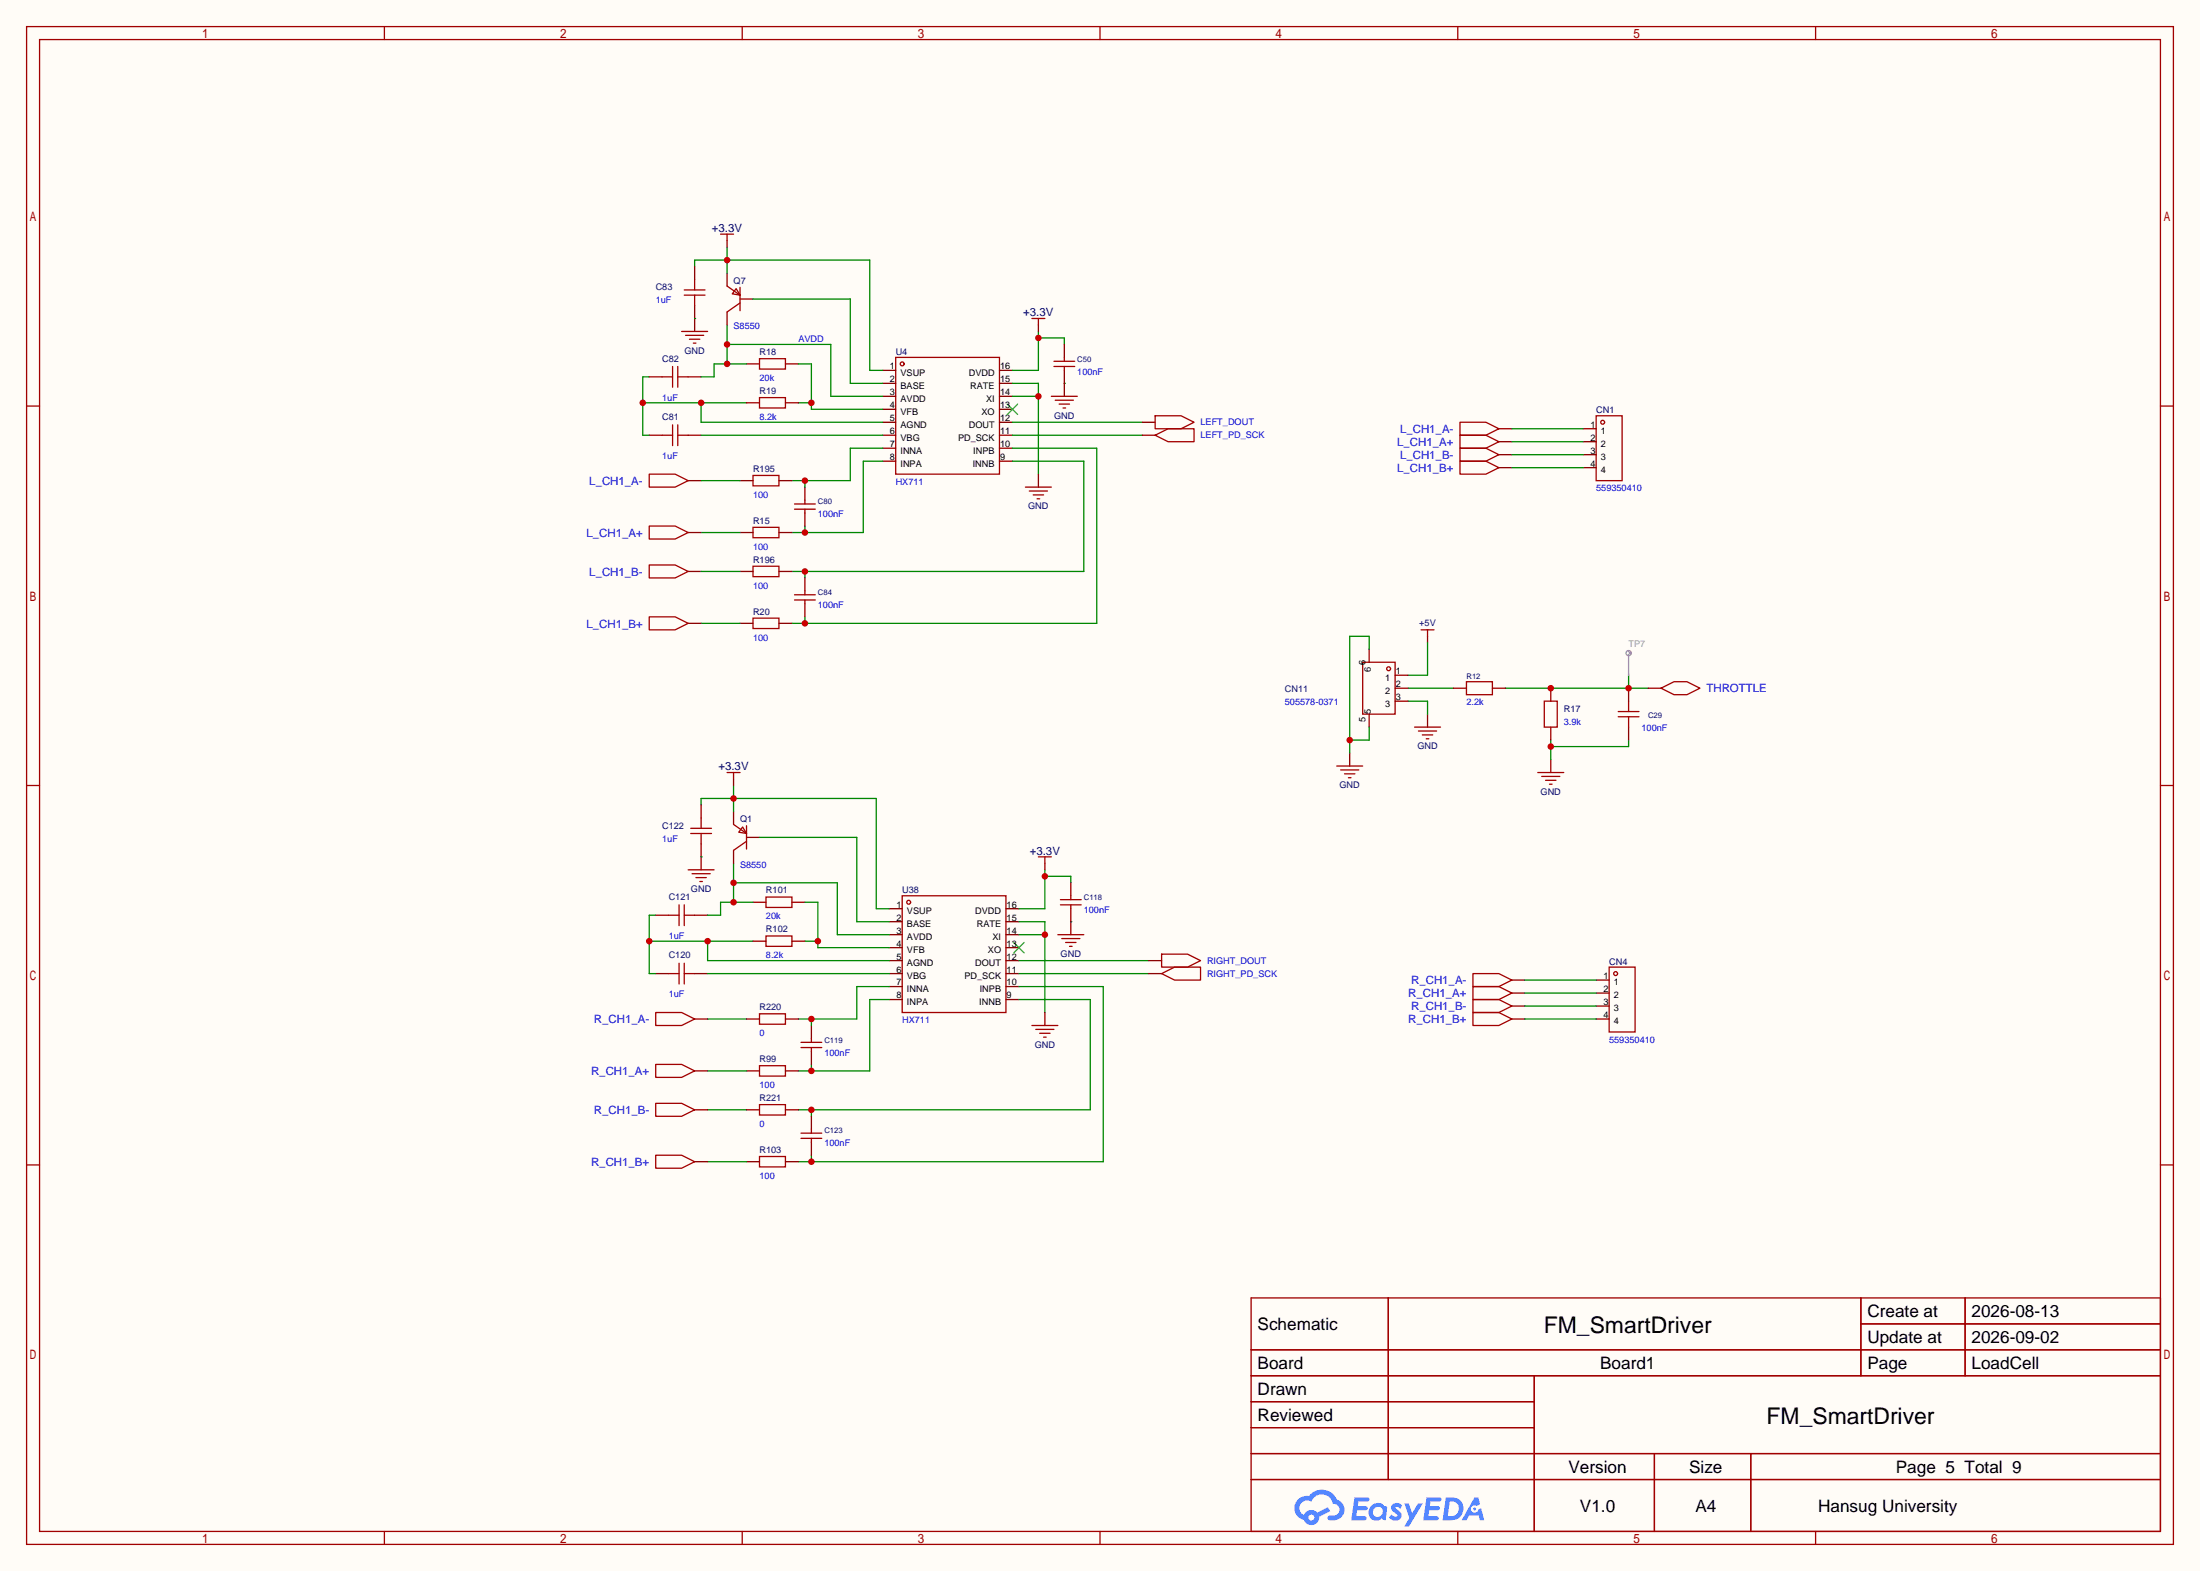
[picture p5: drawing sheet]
<svg xmlns="http://www.w3.org/2000/svg" width="431mm" height="308mm" viewBox="0 0 431 308" stroke-linecap="round" stroke-linejoin="round" font-family="sans-serif">
<path d="M0 0h430.8v307.6h-430.8z" fill="#fffcf7"/>
<g fill="none" stroke="#a10000" stroke-width=".25">
<path d="M5.2 5.2h420.4v297.2h-420.4zM7.7 7.7h415.3v292.1h-415.3zM75.3 5.2v2.5M145.3 5.2v2.5M215.4 5.2v2.5M285.5 5.2v2.5M355.5 5.2v2.5M5.2 79.5h2.5M423 79.5h2.6M5.2 153.8h2.5M423 153.8h2.6M5.2 228.1h2.5"/>
<path d="M423 228.1h2.6M245 254.1h178v45.7h-178zM271.8 254.1v35.6M364.4 254.1v15.3M364.4 259.2h58.6M384.8 254.1v15.3M245 264.3h178M245 269.4h178M245 274.4h55.4M245 279.5h55.4M300.4 269.4v30.4M75.3 299.8v2.6"/>
<path d="M145.3 299.8v2.6M215.4 299.8v2.6M245 284.6h178M245 289.7h178M285.5 299.8v2.6M324 284.6v15.2M342.8 284.6v15.2M355.5 299.8v2.6"/>
</g>
<g fill="#5487ff">
<path d="M272.7 294.5a1.3 1.3 0 0 1 1.9 .3l-.4 .6a.54 .54 0 0 0-1-.2l.2 .2a1.58 1.58 0 0 1 1 1.6 1.43 1.43 0 0 1-2.4 .1l.5-.6a.64 .64 0 0 0 .5 .5 .64 .64 0 0 0 .6-.3l-.1-.2a1.35 1.35 0 0 1-1-1.8z"/>
<path d="M275 294.3h.8l.7 2 1.2-2h.9l-2.7 4.6h-.9l1-1.7z"/>
<path d="M265.2 293.2h1.7a1.31 1.31 0 0 1 1.2 .2 .4 .4 0 0 1-.4 .6h-1.7l-.1 .9h1.6a.4 .4 0 0 1 .3 .4 .4 .4 0 0 1-.4 .4h-1.7l-.1 1.2h.8a1.23 1.23 0 0 1 1.2 .2 .39 .39 0 0 1-.4 .6h-2.6z"/>
<path d="M279.3 293.2h1.7a1.32 1.32 0 0 1 1.2 .2 .39 .39 0 0 1-.3 .6h-1.8l-.1 .9h1.6a.4 .4 0 0 1 .4 .4 .4 .4 0 0 1-.5 .4h-1.6l-.2 1.2h.8a1.23 1.23 0 0 1 1.2 .2 .39 .39 0 0 1-.4 .6h-2.6z"/>
<path d="M288.7 293.2h.8l.3 1.3-.6 .4a.75 .75 0 0 0-1.1 .3 .75 .75 0 0 0 .4 1 .75 .75 0 0 0 1-.7l.5-.2 .6 2.4h-.8l-.3-1h-1.8l-.5 1h-1z"/>
<path d="M283.1 293.2l-.6 4.5h1.4a2.27 2.27 0 0 0 2.7-2.3 2.27 2.27 0 0 0-2.7-2.2zM283.9 294a1.5 1.5 0 0 1 1.8 1.5 1.5 1.5 0 0 1-1.9 1.4h-.3z"/>
<path d="M268.5 294.8a1.6 1.6 0 0 0-.3 2.3 1.6 1.6 0 0 0 2.3 .2l.8 .4 .3-2.5-.1-.3h-.5a1.58 1.58 0 0 0-2.5-.1zM269.1 295.3a.99 .99 0 0 1 1.6 .3 .99 .99 0 0 1-.8 1.4 .94 .94 0 0 1-1-.5 .94 .94 0 0 1 .2-1.2z"/>
<path d="M254.2 293.6a2.37 2.37 0 0 0 1.1 4 1.54 1.54 0 0 0 1.8 1 1.54 1.54 0 0 0 1.2-1.6l2.2-1.1-.5-.8-2.1 1.1a1.57 1.57 0 0 0-2.6 .4 1.5 1.5 0 0 1-.7-2.1 1.5 1.5 0 0 1 2.2-.5 2.23 2.23 0 0 1 2.3-1.4 2.23 2.23 0 0 1 1.9 1.8 1.16 1.16 0 0 1 1.3 1.1 1.16 1.16 0 0 1-1.1 1.2h-.7a.47 .47 0 0 0-.6 .4 .47 .47 0 0 0 .5 .6 2.17 2.17 0 0 0 2.5-1 2.17 2.17 0 0 0-.4-2.7l-.7-.4a3.2 3.2 0 0 0-5.5-.7l-1.1 .1zM256.2 297.1a.6 .6 0 0 1 1.2 0 .6 .6 0 0 1-1.2 0z"/>
<circle cx="288.7" cy="295.4" r=".28"/>
</g>
<g fill="none" stroke="#a10000" stroke-width=".25">
<path d="M175.4 70h20.3v22.8h-20.3zM176.7 175.4h20.3v22.8h-20.3z"/>
<circle cx="176.7" cy="71.2" r=".38"/>
<circle cx="177.9" cy="176.7" r=".38"/>
</g>
<g fill="none" stroke="#870000" stroke-width=".25">
<path d="M172.8 72.5h2.6M172.8 75.1h2.6M172.8 77.6h2.6M195.7 72.5h2.5M195.7 75.1h2.5M195.7 77.6h2.5M172.8 80.1h2.6M172.8 82.7h2.6M172.8 85.2h2.6M172.8 87.8h2.6M172.8 90.3h2.6M195.7 80.1h2.5"/>
<path d="M195.7 82.7h2.5M195.7 85.2h2.5M195.7 87.8h2.5M195.7 90.3h2.5M174.1 177.9h2.6M197 177.9h2.5M174.1 180.5h2.6M174.1 183h2.6M174.1 185.5h2.6M174.1 188.1h2.6M174.1 190.6h2.6M174.1 193.2h2.6"/>
<path d="M174.1 195.7h2.6M197 180.5h2.5M197 183h2.5M197 185.5h2.5M197 188.1h2.5M197 190.6h2.5M197 193.2h2.5M197 195.7h2.5"/>
</g>
<path d="M197.2 79.1l2.1 2.1M199.3 79.1l-2.1 2.1M198.5 184.5l2 2.1M200.5 184.5l-2 2.1" fill="none" stroke="#3c3" stroke-width=".25"/>
<path d="M199.5 183h5.1M199.5 180.5h5.1v17.7" fill="none" stroke="#008700" stroke-width=".25"/>
<circle cx="204.6" cy="183" r=".63" fill="#c00"/>
<path d="M198.2 75.1h5.1v17.7M198.2 77.6h5.1" fill="none" stroke="#008700" stroke-width=".25"/>
<circle cx="203.3" cy="77.6" r=".63" fill="#c00"/>
<path d="M204.6 170.3v7.6h-5.1M204.6 171.6h5.1v1.2" fill="none" stroke="#008700" stroke-width=".25"/>
<circle cx="204.6" cy="171.6" r=".63" fill="#c00"/>
<path d="M203.3 64.9v7.6h-5.1M203.3 66.2h5.1v1.2" fill="none" stroke="#008700" stroke-width=".25"/>
<circle cx="203.3" cy="66.2" r=".63" fill="#c00"/>
<path d="M203.3 63.6v1.3M208.4 67.4v2.6M208.4 72.5v5.1M203.3 92.8v2.6M204.6 169v1.3M209.7 172.8v2.6M209.7 177.9v5.1M204.6 198.2v2.6" fill="none" stroke="#870000" stroke-width=".25"/>
<g fill="none" stroke="#a10000" stroke-width=".25">
<path d="M202.1 62.4h2.5M203.3 62.4v1.2M205.9 77.6h5M206.4 71.8h4M206.4 70.7h4M206.6 78.4h3.6M207.4 79.1h2M208.2 79.9h.5M208.4 70v.7M208.4 71.8v.7M200.8 95.4h5.1M201.5 96.1h3.6"/>
<path d="M202.3 96.9h2M203.1 97.7h.5M203.3 167.8h2.6M204.6 167.8v1.2M207.6 177.2h4.1M207.6 176.1h4.1M209.7 175.4v.7M209.7 177.2v.7M207.1 183h5.1M207.9 183.8h3.6M208.7 184.5h2M209.4 185.3h.5"/>
<path d="M202.1 200.8h5M202.8 201.5h3.6M203.6 202.3h2M204.3 203.1h.6"/>
</g>
<path d="M208.4 75.1h.1M174.1 195.7h-3.8v14h-14M209.7 180.5h.1M158.9 208.4v1.3" fill="none" stroke="#008700" stroke-width=".25"/>
<circle cx="158.9" cy="209.7" r=".63" fill="#c00"/>
<path d="M172.8 90.3h-3.8v14h-13.9M157.6 103v1.3" fill="none" stroke="#008700" stroke-width=".25"/>
<circle cx="157.6" cy="104.3" r=".63" fill="#c00"/>
<path d="M155.6 99.7h4M155.6 98.7h4M157.6 97.9v.8M157.6 99.7v.8M156.8 205.1h4.1M156.8 204.1h4.1M158.9 203.3v.8M158.9 205.1v.8" fill="none" stroke="#a10000" stroke-width=".25"/>
<path d="M157.6 95.4v2.5M157.6 100.5v2.5M158.9 200.8v2.5M158.9 205.9v2.5" fill="none" stroke="#870000" stroke-width=".25"/>
<path d="M157.6 94.1v1.3M172.8 87.8h-6.3v6.3h-11.4" fill="none" stroke="#008700" stroke-width=".25"/>
<circle cx="157.6" cy="94.1" r=".63" fill="#c00"/>
<path d="M138.6 199.5h7.6M158.9 199.5v1.3M174.1 193.2h-6.3v6.3h-11.5" fill="none" stroke="#008700" stroke-width=".25"/>
<circle cx="158.9" cy="199.5" r=".63" fill="#c00"/>
<path d="M129.7 85.2h2M131.7 83.2v4M132.7 85.2h2M132.7 83.2v4M147.4 93.1h5.1v2h-5.1zM147.4 103.3h5.1v2h-5.1zM130.9 190.6h2.1M133 188.6v4.1M134 190.6h2M134 188.6v4.1M148.7 198.5h5.1v2h-5.1zM148.7 208.7h5.1v2h-5.1z" fill="none" stroke="#a10000" stroke-width=".25"/>
<path d="M127.1 85.2h2.6M134.7 85.2h2.6M144.9 94.1h2.5M152.5 94.1h2.6M144.9 104.3h2.5M152.5 104.3h2.6M128.4 190.6h2.5M136 190.6h2.6M146.2 199.5h2.5M153.8 199.5h2.5M146.2 209.7h2.5M153.8 209.7h2.5" fill="none" stroke="#870000" stroke-width=".25"/>
<path d="M137.3 85.2h35.5M128.4 179.2h-1.3v11.4h1.3M127.1 184.3h20.3M138.6 190.6h35.5M138.6 184.3v3.8h35.5" fill="none" stroke="#008700" stroke-width=".25"/>
<g fill="#c00">
<circle cx="138.6" cy="184.3" r=".63"/>
<circle cx="127.1" cy="184.3" r=".63"/>
</g>
<path d="M125.9 78.9h20.3M127.1 73.8h-1.2v11.4h1.2M137.3 78.9v3.8h35.5" fill="none" stroke="#008700" stroke-width=".25"/>
<g fill="#c00">
<circle cx="137.3" cy="78.9" r=".63"/>
<circle cx="125.9" cy="78.9" r=".63"/>
</g>
<path d="M129.7 73.8h2M131.7 71.8v4M132.7 73.8h2M132.7 71.8v4M148.7 70.2h5.1v2.1h-5.1zM130.9 179.2h2.1M133 177.2v4M134 179.2h2M134 177.2v4M150 175.6h5.1v2.1h-5.1z" fill="none" stroke="#a10000" stroke-width=".25"/>
<path d="M127.1 73.8h2.6M134.7 73.8h2.6M146.2 71.2h2.5M153.8 71.2h2.5M128.4 179.2h2.5M136 179.2h2.6M147.4 176.7h2.6M155.1 176.7h2.5" fill="none" stroke="#870000" stroke-width=".25"/>
<path d="M157.6 176.7h2.5v8.8h14M157.6 184.3h2.5" fill="none" stroke="#008700" stroke-width=".25"/>
<circle cx="160.1" cy="184.3" r=".63" fill="#c00"/>
<path d="M156.3 71.2h2.6v8.9h13.9M156.3 78.9h2.6" fill="none" stroke="#008700" stroke-width=".25"/>
<circle cx="158.9" cy="78.9" r=".63" fill="#c00"/>
<path d="M143.6 169v7.7M143.6 172.8h20.4v10.2h10.1M147.4 176.7h-6.3v2.5h-2.5" fill="none" stroke="#008700" stroke-width=".25"/>
<g fill="#c00">
<circle cx="143.6" cy="176.7" r=".63"/>
<circle cx="143.6" cy="172.8" r=".63"/>
</g>
<path d="M142.4 67.4h20.3v10.2h10.1M142.4 63.6v7.6M146.2 71.2h-6.4v2.6h-2.5" fill="none" stroke="#008700" stroke-width=".25"/>
<g fill="#c00">
<circle cx="142.4" cy="71.2" r=".63"/>
<circle cx="142.4" cy="67.4" r=".63"/>
</g>
<path d="M142.4 53.5v2.5M144.9 58.5h2.5M142.4 61.1v2.5M143.6 158.9v2.5M143.6 166.5v2.5M146.2 164h2.5" fill="none" stroke="#870000" stroke-width=".25"/>
<path d="M142.4 56l2.5 1.8M144.1 56.5l.8 1.3-1.5-.3zM144.9 59.3l-2.5 1.8M144.9 56.3v4.5M143.6 161.4l2.6 1.8M145.4 161.9l.8 1.3-1.5-.3zM146.2 164.7l-2.6 1.8M146.2 161.7v4.5" fill="none" stroke="#a10000" stroke-width=".25"/>
<path d="M136 52.2v-1.3h34.3v21.6h2.5M142.4 48.4v5.1M147.4 58.5h19.1v16.6h6.3M148.7 164h19.1v16.5h6.3" fill="none" stroke="#008700" stroke-width=".25"/>
<circle cx="142.4" cy="50.9" r=".63" fill="#c00"/>
<path d="M137.3 157.6v-1.3h34.3v21.6h2.5M143.6 153.8v5.1" fill="none" stroke="#008700" stroke-width=".25"/>
<circle cx="143.6" cy="156.3" r=".63" fill="#c00"/>
<g fill="none" stroke="#a10000" stroke-width=".25">
<path d="M134 57.8h4M134 56.8h4M136 54.7v2.1M136 57.8v2M141.1 45.8h2.5M142.4 45.8v1.3M133.5 64.9h5.1M134.2 65.7h3.6M135 66.4h2M135.8 67.2h.5M142.4 151.3h2.5M143.6 151.3v1.2"/>
<path d="M134.7 170.3h5.1M135.3 163.2h4M135.3 162.2h4M135.5 171.1h3.6M136.3 171.8h2M137 172.6h.5M137.3 160.1v2.1M137.3 163.2v2"/>
</g>
<path d="M136 52.2v2.5M136 59.8v5.1M142.4 47.1v1.3M137.3 157.6v2.5M143.6 152.5v1.3M137.3 165.2v5.1" fill="none" stroke="#870000" stroke-width=".25"/>
<path d="M136 62.4h.1M198.2 82.7h25.4M198.2 85.2h25.4M198.2 90.3h14v21.6h-57.1M157.6 111.9v1.3M137.3 167.8h.1M199.5 188.1h25.4M199.5 190.6h25.4" fill="none" stroke="#008700" stroke-width=".25"/>
<circle cx="157.6" cy="111.9" r=".63" fill="#c00"/>
<path d="M199.5 195.7h14v21.6h-57.2M138.6 217.3h7.6M158.9 217.3v1.3" fill="none" stroke="#008700" stroke-width=".25"/>
<circle cx="158.9" cy="217.3" r=".63" fill="#c00"/>
<path d="M199.5 193.2h16.5v34.3h-59.7M158.9 226.2v1.3" fill="none" stroke="#008700" stroke-width=".25"/>
<circle cx="158.9" cy="227.5" r=".63" fill="#c00"/>
<path d="M198.2 87.8h16.6v34.2h-59.7M157.6 120.8v1.2" fill="none" stroke="#008700" stroke-width=".25"/>
<circle cx="157.6" cy="122" r=".63" fill="#c00"/>
<g fill="none" stroke="#a10000" stroke-width=".25">
<path d="M127.1 92.8h5.1l2.5 1.3-2.5 1.3h-5.1zM226.2 85.2l2.5-1.3h5.1v2.6h-5.1zM285.9 90.3h5.1l2.5 1.3-2.5 1.2h-5.1zM285.9 87.8h5.1l2.5 1.2-2.5 1.3h-5.1zM285.9 85.2h5.1l2.5 1.3-2.5 1.3h-5.1zM285.9 82.7h5.1l2.5 1.2-2.5 1.3h-5.1zM312.5 81.4h5.1v12.7h-5.1zM127.1 110.6h5.1l2.5 1.3-2.5 1.3h-5.1zM127.1 103h5.1l2.5 1.3-2.5 1.2h-5.1zM147.4 110.9h5.1v2h-5.1zM155.6 117.5h4M155.6 116.5h4"/>
<path d="M157.6 115.7v.8M157.6 117.5v.7M127.1 120.8h5.1l2.5 1.2-2.5 1.3h-5.1zM147.4 121h5.1v2.1h-5.1zM278.3 123.3h2.5M279.5 123.3v1.3M261.7 150h5.1M262.5 150.7h3.6M263.3 151.5h2M264 152.3h.5M277 142.4h5.1M277.7 143.1h3.6"/>
<path d="M278.5 143.9h2M279.3 144.7h.5M301.1 151.3h5.1M301.9 152h3.5M302.6 152.8h2.1M303.4 153.5h.5M128.4 198.2h5.1l2.5 1.3-2.5 1.3h-5.1zM227.5 190.6l2.5-1.2h5.1v2.5h-5.1zM288.4 198.2h5.1l2.5 1.3-2.5 1.3h-5.1zM288.4 195.7h5.1l2.5 1.3-2.5 1.2h-5.1zM288.4 193.2h5.1l2.5 1.2-2.5 1.3h-5.1zM288.4 190.6h5.1l2.5 1.3-2.5 1.3h-5.1z"/>
<path d="M315.1 189.4h5.1v12.7h-5.1zM128.4 216h5.1l2.5 1.3-2.5 1.3h-5.1zM128.4 208.4h5.1l2.5 1.3-2.5 1.2h-5.1zM148.7 216.3h5.1v2h-5.1zM128.4 226.2h5.1l2.5 1.3-2.5 1.2h-5.1zM148.7 226.4h5.1v2.1h-5.1zM156.8 222.9h4.1M156.8 221.9h4.1M158.9 221.1v.8M158.9 222.9v.7"/>
<circle cx="313.8" cy="82.7" r=".38"/>
<circle cx="316.4" cy="190.6" r=".38"/>
</g>
<g fill="none" stroke="#870000" stroke-width=".25">
<path d="M134.7 94.1h2.6M223.6 85.2h2.6M293.5 91.6h2.5M293.5 89h2.5M293.5 86.5h2.5M293.5 83.9h2.5M310 91.6h2.5M310 89h2.5M310 86.5h2.5M310 83.9h2.5M134.7 111.9h2.6M134.7 104.3h2.6"/>
<path d="M144.9 111.9h2.5M152.5 111.9h2.6M157.6 113.2v2.5M157.6 118.2v2.6M134.7 122h2.6M144.9 122h2.5M152.5 122h2.6M279.5 124.6v1.3M279.5 139.8v2.6M264.3 147.4v2.6M303.7 148.7v2.6M136 199.5h2.6"/>
<path d="M224.9 190.6h2.6M296 199.5h2.6M296 197h2.6M296 194.4h2.6M296 191.9h2.6M312.5 199.5h2.6M312.5 197h2.6M312.5 194.4h2.6M312.5 191.9h2.6M136 217.3h2.6M136 209.7h2.6M146.2 217.3h2.5"/>
<path d="M153.8 217.3h2.5M158.9 218.6v2.5M136 227.5h2.6M146.2 227.5h2.5M153.8 227.5h2.5M158.9 223.6v2.6"/>
</g>
<g fill="none" stroke="#008700" stroke-width=".25">
<path d="M296 83.9h14M296 86.5h14M296 89h14M296 91.6h14M137.3 104.3h7.6M137.3 122h7.6M275.7 137.3h3.8v2.5M275.7 134.7h8.9M279.5 125.9v6.3h-3.8M294.8 134.7h27.9M318.9 132.2v2.5M303.7 144.9v3.8"/>
<path d="M318.9 144.9v1.3h-15.2M298.6 191.9h13.9M298.6 194.4h13.9M298.6 197h13.9M298.6 199.5h13.9M138.6 209.7h7.6M138.6 227.5h7.6"/>
</g>
<circle cx="303.7" cy="146.2" r=".63" fill="#c00"/>
<path d="M146.2 78.9h2.5M153.8 78.9h2.5M223.6 82.7h2.6M303.7 134.7v2.6M322.7 134.7h2.5M303.7 142.4v2.5M147.4 184.3h2.6M155.1 184.3h2.5M224.9 188.1h2.6" fill="none" stroke="#870000" stroke-width=".25"/>
<path d="M148.7 77.9h5.1v2h-5.1zM226.2 81.4h5.1l2.5 1.3-2.5 1.2h-5.1zM325.2 134.7l2.6-1.2h2.5l2.6 1.2-2.6 1.3h-2.5zM150 183.3h5.1v2h-5.1zM227.5 186.8h5l2.6 1.3-2.6 1.3h-5z" fill="none" stroke="#a10000" stroke-width=".25"/>
<circle cx="303.7" cy="134.7" r=".63" fill="#c00"/>
<path d="M302.4 137.3h2.5v5.1h-2.5zM316.9 139.3h4M318.9 137.3v2M316.9 140.3h4" fill="none" stroke="#a10000" stroke-width=".25"/>
<path d="M318.9 134.7v2.6M318.9 142.4v2.5" fill="none" stroke="#870000" stroke-width=".25"/>
<circle cx="318.9" cy="134.7" r=".63" fill="#c00"/>
<g fill="none" stroke="#a10000" stroke-width=".25">
<path d="M266.8 129.7h6.4v10.1h-6.4zM287.1 133.5h5.1v2.5h-5.1zM318.9 140.3v2.1"/>
<circle cx="271.9" cy="130.9" r=".38"/>
</g>
<g fill="none" stroke="#999" stroke-width=".25">
<path d="M318.9 128.4v3.8"/>
<circle cx="318.9" cy="127.9" r=".5"/>
</g>
<path d="M318.7 127.4l.7 .7M319.4 127.7l-.7 .6" fill="none" stroke="#999" stroke-width=".2"/>
<path d="M268.1 127.1v2.6M268.1 139.8v2.6M273.2 134.7h2.5M273.2 132.2h2.5M273.2 137.3h2.5M284.6 134.7h2.5M292.2 134.7h2.6" fill="none" stroke="#870000" stroke-width=".25"/>
<path d="M268.1 127.1v-2.5h-3.8v22.8M268.1 142.4v2.5h-3.8" fill="none" stroke="#008700" stroke-width=".25"/>
<circle cx="264.3" cy="144.9" r=".63" fill="#c00"/>
<path d="M137.3 94.1h7.6M137.3 111.9h7.6" fill="none" stroke="#008700" stroke-width=".25"/>
<g font-size="4.5">
<text x="302.3" y="261">FM_SmartDriver</text>
<text x="345.9" y="278.8">FM_SmartDriver</text>
</g>
<g font-size="3.4">
<text x="365.7" y="257.9">Create at</text>
<text x="386.1" y="257.9">2026-08-13</text>
<text x="246.3" y="260.4">Schematic</text>
<text x="365.7" y="263">Update at</text>
<text x="386.1" y="263">2026-09-02</text>
<text x="246.3" y="268.1">Board</text>
<text x="313.3" y="268.1">Board1</text>
<text x="365.7" y="268.1">Page</text>
<text x="386.1" y="268.1">LoadCell</text>
<text x="246.3" y="273.1">Drawn</text>
<text x="246.3" y="278.2">Reviewed</text>
<text x="307.1" y="288.4">Version</text>
<text x="330.8" y="288.4">Size</text>
<text x="371.2" y="288.4">Page 5 Total 9</text>
<text x="309.4" y="296">V1.0</text>
<text x="332" y="296">A4</text>
<text x="356" y="296">Hansug University</text>
</g>
<g font-size="2.2" fill="#000080">
<text x="139.4" y="45.4">+3.3V</text>
<text x="200.4" y="61.9">+3.3V</text>
<text x="140.7" y="150.8">+3.3V</text>
<text x="201.6" y="167.3">+3.3V</text>
</g>
<g font-size="2.2" fill="#00f">
<text x="273.6" y="87.3">L_CH1_A+</text>
<text x="274.1" y="89.8">L_CH1_B-</text>
<text x="274.1" y="84.8">L_CH1_A-</text>
<text x="115.4" y="94.9">L_CH1_A-</text>
<text x="273.6" y="92.4">L_CH1_B+</text>
<text x="114.8" y="105.1">L_CH1_A+</text>
<text x="115.4" y="112.7">L_CH1_B-</text>
<text x="114.8" y="122.9">L_CH1_B+</text>
<text x="334.1" y="135.6">THROTTLE</text>
<text x="275.8" y="195.3">R_CH1_A+</text>
<text x="276.3" y="197.8">R_CH1_B-</text>
<text x="276.3" y="192.7">R_CH1_A-</text>
<text x="116.3" y="200.3">R_CH1_A-</text>
<text x="275.8" y="200.3">R_CH1_B+</text>
<text x="115.7" y="210.5">R_CH1_A+</text>
<text x="116.3" y="218.1">R_CH1_B-</text>
<text x="115.7" y="228.3">R_CH1_B+</text>
</g>
<g font-size="1.8" fill="#000080">
<text x="128.4" y="56.8">C83</text>
<text x="143.6" y="55.6">Q7</text>
<text x="129.7" y="70.8">C82</text>
<text x="134" y="69.3">GND</text>
<text x="148.7" y="69.5">R18</text>
<text x="175.4" y="69.5">U4</text>
<text x="148.7" y="77.1">R19</text>
<text x="129.7" y="82.2">C81</text>
<text x="206.4" y="82">GND</text>
<text x="312.5" y="81">CN1</text>
<text x="147.4" y="92.4">R195</text>
<text x="201.3" y="99.8">GND</text>
<text x="147.4" y="102.5">R15</text>
<text x="147.4" y="110.2">R196</text>
<text x="147.4" y="120.3">R20</text>
<text x="277.9" y="122.6">+5V</text>
<text x="251.6" y="135.6">CN11</text>
<text x="306.2" y="139.4">R17</text>
<text x="277.5" y="146.7">GND</text>
<text x="262.3" y="154.4">GND</text>
<text x="301.7" y="155.6">GND</text>
<text x="144.9" y="161">Q1</text>
<text x="129.7" y="162.2">C122</text>
<text x="130.9" y="176.2">C121</text>
<text x="135.3" y="174.7">GND</text>
<text x="150" y="174.9">R101</text>
<text x="176.7" y="174.9">U38</text>
<text x="150" y="182.6">R102</text>
<text x="130.9" y="187.6">C120</text>
<text x="207.7" y="187.4">GND</text>
<text x="315.1" y="188.9">CN4</text>
<text x="148.7" y="197.8">R220</text>
<text x="148.7" y="208">R99</text>
<text x="202.6" y="205.2">GND</text>
<text x="148.7" y="215.6">R221</text>
<text x="148.7" y="225.7">R103</text>
</g>
<g font-size="1.8" fill="#00f">
<text x="128.4" y="59.4">1uF</text>
<text x="143.6" y="64.4">S8550</text>
<text x="156.3" y="67">AVDD</text>
<text x="148.7" y="74.6">20k</text>
<text x="210.9" y="73.3">100nF</text>
<text x="129.7" y="78.4">1uF</text>
<text x="148.7" y="82.2">8.2k</text>
<text x="235.1" y="83.2">LEFT_DOUT</text>
<text x="129.7" y="89.8">1uF</text>
<text x="235.1" y="85.8">LEFT_PD_SCK</text>
<text x="175.4" y="94.9">HX711</text>
<text x="147.4" y="97.5">100</text>
<text x="160.1" y="101.3">100nF</text>
<text x="312.5" y="96.2">559350410</text>
<text x="147.4" y="107.6">100</text>
<text x="147.4" y="115.2">100</text>
<text x="160.1" y="119.1">100nF</text>
<text x="147.4" y="125.4">100</text>
<text x="251.6" y="138.1">505578-0371</text>
<text x="287.1" y="138.1">2.2k</text>
<text x="306.2" y="141.9">3.9k</text>
<text x="321.4" y="143.2">100nF</text>
<text x="129.7" y="164.8">1uF</text>
<text x="144.9" y="169.9">S8550</text>
<text x="212.2" y="178.7">100nF</text>
<text x="130.9" y="183.8">1uF</text>
<text x="150" y="180">20k</text>
<text x="150" y="187.6">8.2k</text>
<text x="236.3" y="191.2">RIGHT_PD_SCK</text>
<text x="236.3" y="188.7">RIGHT_DOUT</text>
<text x="130.9" y="195.3">1uF</text>
<text x="148.7" y="202.9">0</text>
<text x="176.7" y="200.3">HX711</text>
<text x="161.4" y="206.7">100nF</text>
<text x="315.1" y="204.1">559350410</text>
<text x="148.7" y="213">100</text>
<text x="148.7" y="220.7">0</text>
<text x="161.4" y="224.5">100nF</text>
<text x="148.7" y="230.8">100</text>
</g>
<g font-size="1.8">
<text x="174.3" y="72.3">1</text>
<text x="174.3" y="74.8">2</text>
<text x="174.3" y="77.4">3</text>
<text x="176.3" y="73.6">VSUP</text>
<text x="176.3" y="76.1">BASE</text>
<text x="189.7" y="73.6">DVDD</text>
<text x="190" y="76.1">RATE</text>
<text x="195.8" y="77.4">14</text>
<text x="195.8" y="74.8">15</text>
<text x="195.8" y="72.3">16</text>
<text x="174.3" y="79.9">4</text>
<text x="174.3" y="82.5">5</text>
<text x="176.3" y="78.7">AVDD</text>
<text x="176.3" y="81.2">VFB</text>
<text x="176.3" y="83.7">AGND</text>
<text x="189.7" y="83.7">DOUT</text>
<text x="192.2" y="81.2">XO</text>
<text x="193.1" y="78.7">XI</text>
<text x="195.8" y="82.5">12</text>
<text x="195.8" y="79.9">13</text>
<text x="311.4" y="83.7">1</text>
<text x="174.3" y="85">6</text>
<text x="174.3" y="87.5">7</text>
<text x="176.3" y="86.3">VBG</text>
<text x="176.3" y="88.8">INNA</text>
<text x="187.6" y="86.3">PD_SCK</text>
<text x="190.6" y="88.8">INPB</text>
<text x="195.8" y="87.5">10</text>
<text x="195.8" y="85">11</text>
<text x="311.4" y="86.3">2</text>
<text x="311.4" y="88.8">3</text>
<text x="313.5" y="85">1</text>
<text x="313.5" y="87.5">2</text>
<text x="174.3" y="90.1">8</text>
<text x="176.3" y="91.4">INPA</text>
<text x="190.5" y="91.4">INNB</text>
<text x="195.8" y="90.1">9</text>
<text x="311.4" y="91.4">4</text>
<text x="313.5" y="90.1">3</text>
<text x="313.5" y="92.6">4</text>
<text x="267.4" y="130.2" transform="rotate(-90 267.4 130.2)">6</text>
<text x="268.4" y="131.7" transform="rotate(-90 268.4 131.7)">6</text>
<text x="273.3" y="132">1</text>
<text x="271.2" y="133.3">1</text>
<text x="271.2" y="135.8">2</text>
<text x="273.3" y="134.5">2</text>
<text x="273.3" y="137.1">3</text>
<text x="267.4" y="141.3" transform="rotate(-90 267.4 141.3)">5</text>
<text x="268.4" y="139.8" transform="rotate(-90 268.4 139.8)">5</text>
<text x="271.2" y="138.3">3</text>
<text x="175.5" y="177.7">1</text>
<text x="177.6" y="179">VSUP</text>
<text x="191" y="179">DVDD</text>
<text x="197.1" y="177.7">16</text>
<text x="175.5" y="180.3">2</text>
<text x="175.5" y="182.8">3</text>
<text x="175.5" y="185.3">4</text>
<text x="177.6" y="181.5">BASE</text>
<text x="177.6" y="184.1">AVDD</text>
<text x="191.3" y="181.5">RATE</text>
<text x="194.3" y="184.1">XI</text>
<text x="197.1" y="185.3">13</text>
<text x="197.1" y="182.8">14</text>
<text x="197.1" y="180.3">15</text>
<text x="175.5" y="187.9">5</text>
<text x="175.5" y="190.4">6</text>
<text x="177.6" y="186.6">VFB</text>
<text x="177.6" y="189.1">AGND</text>
<text x="177.6" y="191.7">VBG</text>
<text x="188.9" y="191.7">PD_SCK</text>
<text x="191" y="189.1">DOUT</text>
<text x="193.4" y="186.6">XO</text>
<text x="197.1" y="190.4">11</text>
<text x="197.1" y="187.9">12</text>
<text x="314" y="191.7">1</text>
<text x="175.5" y="193">7</text>
<text x="175.5" y="195.5">8</text>
<text x="177.6" y="194.2">INNA</text>
<text x="177.6" y="196.8">INPA</text>
<text x="191.8" y="196.8">INNB</text>
<text x="191.9" y="194.2">INPB</text>
<text x="197.1" y="195.5">9</text>
<text x="197.1" y="193">10</text>
<text x="314" y="194.2">2</text>
<text x="314" y="196.8">3</text>
<text x="316" y="193">1</text>
<text x="316" y="195.5">2</text>
<text x="314" y="199.3">4</text>
<text x="316" y="198">3</text>
<text x="316" y="200.6">4</text>
</g>
<text font-size="1.8" fill="#999" x="318.9" y="126.7">TP7</text>
<g font-size="1.5" fill="#000080">
<text x="210.9" y="70.8">C50</text>
<text x="160.1" y="98.7">C80</text>
<text x="160.1" y="116.5">C84</text>
<text x="287.1" y="133">R12</text>
<text x="322.7" y="140.6">C29</text>
<text x="212.2" y="176.2">C118</text>
<text x="161.4" y="204.1">C119</text>
<text x="161.4" y="221.9">C123</text>
</g>
</svg>
